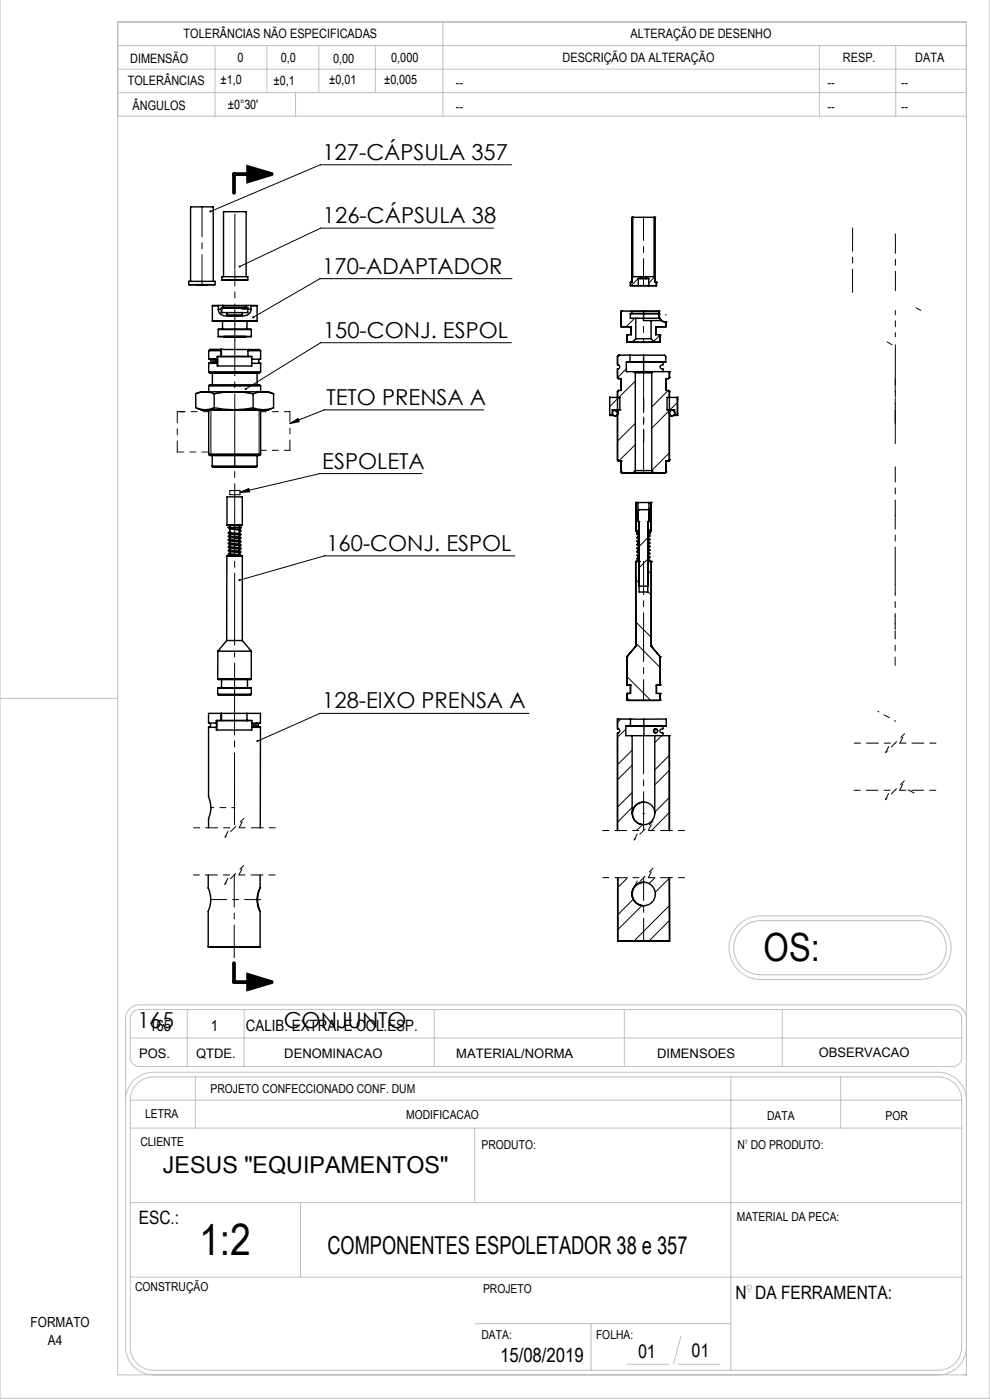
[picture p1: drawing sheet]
<svg xmlns="http://www.w3.org/2000/svg" width="210mm" height="297mm" viewBox="0 0 210 297" stroke-linecap="round" stroke-linejoin="round" font-family="sans-serif">
<g fill="none" stroke="#000" stroke-width=".21">
<path d="M108.5 35h-40.6l-23.3 9.9M104.7 48.4h-36.7l-17.2 8.1M108.6 59.1h-40.7l-14.2 8.2M134.2 54.4l-.1 .2M134.2 51.2l-.1 .2M135.7 58.7l-1.8 1.9M138.9 49.8l-.2 .1M138.9 58.7l-1.3 1.3M138.9 46.6l-.2 .1M138.9 55.6l-.2 .1M108.5 72.7h-40.5l-15.9 9.8M132.9 78.2l-1.9 1.9"/>
<path d="M134.6 67.5l-1.8 1.8M140 71.1l-1.3 1.3M44.7 86.9h10.3v9.4h-10.3zM61.5 89.8l1.7-1 .3 .7zM102.6 87h-33.8l-7.3 2.8M130.4 87l.7 .7M131.3 84.3l-2 2M134.8 89.8l-3.8 3.8M134.8 80.9l-3.8 3.7M134.8 94.3l-3.6 3.5M141.7 82.8l-3.4 3.5M142 96.1l-3.7 3.7"/>
<path d="M142 87.1l-3.7 3.7M143.7 85.4l-1.6 1.5M48.8 104.1h2.1v.8h-2.1zM50.9 104.5l1.9-.9 .2 .7zM89.5 100.5h-21.6l-17 4M109.3 117.9h-40.5l-18 5.2M134.9 109.5l.4 .5M135.3 113.1l-.1 .1M135.3 116.2l-.2 .1M135.5 119.1l.1 .1M137.5 114l-2 2M137.5 118.5l-2 2"/>
<path d="M137.5 112.1l.5 .5M137.7 107.8l.4 .5M137.8 113.7l-.1 .1M134.9 136.4l5.2 5.2M134.9 123l.7 .7M134.9 131.9l3.2 3.3M137.4 125.5l.7 .8M137.4 121l.7 .8M112.2 151.3h-44.3l-13.3 5.9M131.7 152.5l-.7 .7M132.8 154.7l-1.8 1.7M133 148l.6 .6"/>
<path d="M133 143.5l5 5.1M133.7 153.7l-.3 .4M134.1 159.1l-3.1 3.1M140.4 156.1l-1.5 1.4M134.1 162.3l-3.1 3.1M134.1 171.3l-3.1 3.1M134.1 168.1l-3.1 3.1M136.3 174.9l-1.3 1.3M142 163.4l-3.1 3.1M142 172.4l-3.8 3.8M142 160.2l-3.1 3.1M142 169.2l-3.1 3.1"/>
<path d="M133.1 186.2l-2.1 2.1M134.3 190.8l-3.3 3.3M136.2 192.1l-5.2 5.2M138.9 186.2l-1.2 1.2M142 186.3l-3 3M142 195.3l-4.4 4.4M142 192.1l-7.6 7.6"/>
</g>
<path d="M52.6 35.5l5 1.4-5 1.5zM52.6 206.8l5 1.5-5 1.5z" fill="none" stroke="#000" stroke-width=".8" stroke-linecap="butt"/>
<g fill="none" stroke="#c0c0c0" stroke-width=".21">
<path d="M210 -.1v296.7h-210v-296.6M25 4.7h180v287h-180zM25 9.7h180M25 19.6h180M25 14.7h180M45.6 9.7v15M56.6 9.7v9.9M62.7 19.6v5.1M67.6 9.7v9.9M79.6 9.7v9.9M93.9 4.7v20M173.8 9.7v15"/>
<path d="M190 9.7v15M25 24.7h180M0 148.2h25M156.7 196.2l.5-.5a6.7 6.7 0 0 1 4.2-1.4h33.6a6.8 6.8 0 0 1 6.8 6.8 6.8 6.8 0 0 1-6.8 6.7h-33.6a6.8 6.8 0 0 1-6.2-4.2 6.8 6.8 0 0 1 1.5-7.4zM157.4 196.9l.2-.2a5.6 5.6 0 0 1 3.8-1.4h33.6a5.8 5.8 0 0 1 5.7 5.7 5.8 5.8 0 0 1-5.7 5.8h-33.6a5.8 5.8 0 0 1-5.3-3.6 5.8 5.8 0 0 1 1.3-6.3zM28.3 214.7l1.1-.5h172.8a1.93 1.93 0 0 1 1.8 1.9v8.4a1.93 1.93 0 0 1-2 1.8h-172.4a1.92 1.92 0 0 1-2-2v-8.2a1.81 1.81 0 0 1 .7-1.4zM39.7 214.2v12.1M51.8 214.2v12.1M92.1 214.2v12.1M132.4 214.2v12.1M165.9 214.2v12.1M205 216.1a2.94 2.94 0 0 0-3-2.9h-172.4a2.94 2.94 0 0 0-3 2.9v69.6a6 6 0 0 0 6 6"/>
<path d="M26.6 233.4a6 6 0 0 1 6-5.9h166.5a6 6 0 0 1 5.9 5.9M27.6 233.4a4.9 4.9 0 0 1 5-4.9h166.5a4.9 4.9 0 0 1 4.9 4.9M27.6 233.4v52.3a4.9 4.9 0 0 0 5 5h166.5a4.9 4.9 0 0 0 4.9-5v-52.3M27.6 239.3h176.4M27.6 233.4h176.4M27.6 220.2h176.4M41.5 228.5v10.8M100.7 239.3v15.8M155 228.5v62.2M178.3 228.5v10.8M27.6 255.1h176.4M63.7 255.1v15.8"/>
<path d="M158.2 242.6h.2M27.6 270.9h176.4M158.7 274h.5M100.7 280.8h54.3M125.4 280.8v9.9M133 289.4h8.9M143.8 289.4h8.9M144.4 283.5l-1.6 5.9M205 285.7a6 6 0 0 1-5.9 6"/>
<circle cx="158.3" cy="242.1" r=".25"/>
<circle cx="159" cy="273.1" r=".5"/>
</g>
<path d="M48.7 175.6h-7.6M58.4 175.6h-7.7M135.5 176.2h-7.7M145.2 176.2h-7.7M188.8 167.6h-7.6M198.5 167.6h-7.7M48.7 185.6h-7.7M58.4 185.6h-7.7M135.5 186.2h-7.6M145.2 186.2h-7.7" fill="none" stroke="#000" stroke-width=".21" stroke-dasharray="2.5 1.3" stroke-dashoffset="1.2"/>
<path d="M187.9 159.6l1-2M190.9 157.6l1-2M47.7 177.6l1-2M50.7 175.6l1-2M134.5 178.2l1-2M137.5 176.2l1-2M187.8 169.6l1-2M190.8 167.6l1-2M47.7 187.6l1-2M50.7 185.6l1-2M134.5 188.2l1-2M137.5 186.2l1-2" fill="none" stroke="#000" stroke-width=".21" stroke-dasharray="2.5 1.3" stroke-dashoffset="1.1"/>
<path d="M189.9 157.6l-2 2M191.9 155.6l-2 2M49.7 175.6l-2 2M51.7 173.6l-2 2M136.5 176.2l-2 2M138.5 174.2l-2 2M189.8 167.6l-2 2M191.8 165.6l-2 2M49.7 185.6l-2 2M51.7 183.6l-2 2M136.5 186.2l-2 2M138.5 184.2l-2 2" fill="none" stroke="#000" stroke-width=".21" stroke-dasharray="2.5 1.3" stroke-dashoffset="1.4"/>
<path d="M188.9 157.6h-7.7M198.5 157.6h-7.6" fill="none" stroke="#000" stroke-width=".21" stroke-dasharray="2.5 1.3" stroke-dashoffset="1.3"/>
<g fill="none" stroke="#000" stroke-width=".21" stroke-dasharray="15.2 1.3 1.3 1.3">
<path d="M136.5 59.9v.8M44.8 76.6h1.4M52.7 65.6h-1.4M136.5 72.7v-.9M136.5 75.2v1.7M136.5 78.7v.4M141.4 66.8h-.2M188.2 72.5l1 .6M195.3 65.9l-1-.6M37.6 87.3h1.6M49.8 96.5v2.7M49.8 118.1v-.3"/>
<path d="M136.5 100.4v-.6M189.9 109.4v-.1M136.5 139.3v-2.2M189.9 133.3v-1.1M189.9 133.3v.2M189.9 132.2h.1M189.9 132.2v-1.5M189.9 130.7h.1M189.9 125.8v-1.8M49.8 147.3v-1.3M49.8 147.3v.2M49.8 146v-.2"/>
<path d="M49.8 143.9v.3M54.7 153.8h-1.3M136.5 145.2v.1M136.5 147.1v-1.8M136.5 147.2v-.1M136.5 148.5v.2M136.5 148.5v-1.3M139.2 155h-.2M136.7 172.5h-.3M193.9 168.2l-1.3-.7"/>
</g>
<path d="M49.8 171.3h-5.1" fill="none" stroke="#000" stroke-width=".21" stroke-dasharray="15.2 1.3 1.3 1.3" stroke-dashoffset="14.6"/>
<path d="M55.3 190.8h-10.6" fill="none" stroke="#000" stroke-width=".21" stroke-dasharray="15.2 1.3 1.3 1.3" stroke-dashoffset="11.8"/>
<path d="M49.7 185.5v17.7" fill="none" stroke="#000" stroke-width=".21" stroke-dasharray="15.2 1.3 1.3 1.3" stroke-dashoffset="8.3"/>
<path d="M49.8 44.8l-.1 130.8" fill="none" stroke="#000" stroke-width=".21" stroke-dasharray="15.2 1.3 1.3 1.3" stroke-dashoffset="-.6"/>
<path d="M42.9 43.8l-.1 16.7" fill="none" stroke="#000" stroke-width=".21" stroke-dasharray="15.2 1.3 1.3 1.3" stroke-dashoffset="8.8"/>
<path d="M189.9 109.3v-10.3" fill="none" stroke="#000" stroke-width=".21" stroke-dasharray="15.2 1.3 1.3 1.3" stroke-dashoffset="12"/>
<path d="M189.9 130.7v-4.9" fill="none" stroke="#000" stroke-width=".21" stroke-dasharray="15.2 1.3 1.3 1.3" stroke-dashoffset="14.7"/>
<path d="M189.9 124v-14.6" fill="none" stroke="#000" stroke-width=".21" stroke-dasharray="15.2 1.3 1.3 1.3" stroke-dashoffset="7.3"/>
<path d="M189.9 141.1v-7.3" fill="none" stroke="#000" stroke-width=".21" stroke-dasharray="15.2 1.3 1.3 1.3" stroke-dashoffset="13.5"/>
<path d="M190 153l-3.8-2.1" fill="none" stroke="#000" stroke-width=".21" stroke-dasharray="15.2 1.3 1.3 1.3" stroke-dashoffset="15"/>
<path d="M189.9 80.4v9.4" fill="none" stroke="#000" stroke-width=".21" stroke-dasharray="15.2 1.3 1.3 1.3" stroke-dashoffset="12.4"/>
<path d="M189.9 73.1v21" fill="none" stroke="#000" stroke-width=".21" stroke-dasharray="15.2 1.3 1.3 1.3" stroke-dashoffset="6.7"/>
<path d="M189.9 65.9v5.6" fill="none" stroke="#000" stroke-width=".21" stroke-dasharray="15.2 1.3 1.3 1.3" stroke-dashoffset="14.4"/>
<path d="M189.9 49.6v12.1" fill="none" stroke="#000" stroke-width=".21" stroke-dasharray="15.2 1.3 1.3 1.3" stroke-dashoffset="11.1"/>
<path d="M180.9 48.4l-.1 13.6M136.5 199.7v-13.6" fill="none" stroke="#000" stroke-width=".21" stroke-dasharray="15.2 1.3 1.3 1.3" stroke-dashoffset="10.3"/>
<path d="M136.5 137.1v-18" fill="none" stroke="#000" stroke-width=".21" stroke-dasharray="15.2 1.3 1.3 1.3" stroke-dashoffset="8.1"/>
<path d="M136.5 145.2v-5.9" fill="none" stroke="#000" stroke-width=".21" stroke-dasharray="15.2 1.3 1.3 1.3" stroke-dashoffset="14.2"/>
<path d="M136.5 176.2v-20.3" fill="none" stroke="#000" stroke-width=".21" stroke-dasharray="15.2 1.3 1.3 1.3" stroke-dashoffset="7"/>
<path d="M136.6 84.5v9.2" fill="none" stroke="#000" stroke-width=".21" stroke-dasharray="15.2 1.3 1.3 1.3" stroke-dashoffset="12.5"/>
<path d="M136.5 79.1v20.7" fill="none" stroke="#000" stroke-width=".21" stroke-dasharray="15.2 1.3 1.3 1.3" stroke-dashoffset="6.8"/>
<path d="M136.5 67.9v3.9" fill="none" stroke="#000" stroke-width=".21" stroke-dasharray="15.2 1.3 1.3 1.3" stroke-dashoffset="15.2"/>
<path d="M136.5 46v13.9" fill="none" stroke="#000" stroke-width=".21" stroke-dasharray="15.2 1.3 1.3 1.3" stroke-dashoffset="10.2"/>
<path d="M57.6 36.9h-8v4M49.6 204.3v4h8" fill="none" stroke="#000" stroke-width=".8"/>
<path d="M44.3 95.9h-6.8" fill="none" stroke="#00f" stroke-width=".21" stroke-dasharray="15.2 1.3 1.3 1.3" stroke-dashoffset="13.8"/>
<path d="M37.6 95.9v-8.6" fill="none" stroke="#000" stroke-width=".21" stroke-dasharray="15.2 1.3 1.3 1.3" stroke-dashoffset="12.9"/>
<path d="M38.1 87.3h6.1" fill="none" stroke="#000" stroke-width=".21" stroke-dasharray="15.2 1.3 1.3 1.3" stroke-dashoffset="14.1"/>
<path d="M55.3 87.3h6.2M61.5 95.5h-6.2" fill="none" stroke="#000" stroke-width=".21" stroke-dasharray="15.2 1.3 1.3 1.3" stroke-dashoffset="14"/>
<path d="M61.5 87.3v8.2" fill="none" stroke="#000" stroke-width=".21" stroke-dasharray="15.2 1.3 1.3 1.3" stroke-dashoffset="13"/>
<g fill="#000">
<path d="M52.6 35.5l5 1.4-5 1.5zM52.6 206.8l5 1.5-5 1.5z"/>
<path d="M44.5 44.7l-.1 .2h.2h-.2a.23 .23 0 0 0 .4 .1 .23 .23 0 0 0 0-.3 .23 .23 0 0 0-.3 0zM50.7 56.3l-.1 .4 .2-.2-.2 .2a.25 .25 0 0 0 .4 .1 .25 .25 0 0 0 .1-.4 .25 .25 0 0 0-.4-.1zM53.6 67.2l-.1 .2 .2-.1-.2 .1a.23 .23 0 0 0 .3 .1 .23 .23 0 0 0 .1-.3 .23 .23 0 0 0-.3 0zM52 82.4l-.1 .3 .2-.2-.2 .2a.23 .23 0 0 0 .4 0 .23 .23 0 0 0 0-.3 .23 .23 0 0 0-.3 0zM61.5 89.8l1.7-1 .3 .7zM50.9 104.5l1.9-.9 .2 .7zM50.7 122.9l-.1 .3 .2-.1-.2 .1a.24 .24 0 0 0 .3 .1 .24 .24 0 0 0 .1-.4 .24 .24 0 0 0-.3 0zM54.4 157.1v.2l.2-.1-.2 .1a.24 .24 0 0 0 .3 .1 .24 .24 0 0 0 .1-.3 .24 .24 0 0 0-.4 0z"/>
</g>
<g fill="none" stroke="#000" stroke-width=".3">
<path d="M40.4 59.7v-15.8h4.8v15.8M47.1 59.4h5.4zM47.1 59.4v-.7h5.5v.7M47.4 58.7v-13.8h4.8v13.8M48.7 59.4h2.2zM133.7 59.9h.1M133.7 59.9v.7M134.1 46.1h.1M134.1 46.1v13.8h-.4M134.2 46.1h4.5M134.2 46.1v12.6h1.8v.4M135.4 59.1h2.2"/>
<path d="M135.4 59.1v1.5M135.4 59.1h.6M135.9 58.7h1.2M136 59.1h1M137 59.1h.6M137 58.7v.4M137.6 59.1v1.5M138.7 46.1v12.6h-1.7M138.7 46.1h.2M138.9 46.1h.1M138.9 46.1v13.8h.3M139.2 59.9h.1"/>
<path d="M139.2 59.9v.7M40 60.4h5.6zM40 60.4v-.7h5.6v.7M41.7 60.4h2.3zM44.3 78.9h11M44.3 74.4v1.8h1.8M44.3 74.4h2.6M44.3 78.9l.2 .2M44.3 76.2h1.8M44.5 76.3a.45 .45 0 0 1 .2 .5 .45 .45 0 0 1-.4 .3h.6M44.9 77.1h-.6v1.8M44.9 77.1h.1a.54 .54 0 0 0-.1-.9l.8 .3-.1 .4-.7 .2"/>
<path d="M44.9 77.1h.1M44.9 77.1h1.2M45 64.9h1.3M45 79.1h-.4h10.4h-.5M45 79.1h9.5M45 64.9v3.2M45 79.1v2.5M46.1 77.1v.5h7.3v-.5M46.1 75.6h.8M46.1 76.2v.9M46.1 76.2v.9zM46.1 75.6v.6"/>
<path d="M46.1 75.6h.1M46.1 75.6h7.3M46.1 75.6v2M46.3 71.4h7zM46.3 69.9h7M46.3 69.9v1.5M46.3 65.6a1.33 1.33 0 0 0 1.1 1.4 18.7 18.7 0 0 0 5-.1 1.21 1.21 0 0 0 .8-1.3M46.3 65.6h.7v.7h1.2M46.3 64.9v.7M46.4 64.8l-1.4 .1M46.4 64.8l-.1 .1M46.4 64.8h.8"/>
<path d="M46.9 74.1h-1.4a1.17 1.17 0 0 0-1.2 .3M46.9 74.1l.1 1.5M46.9 75.6h.1M46.9 74.1h.1M47 75.6h5.6M47 74.1l5.6 .1M47 65.3h.1M47 65.3h5.6M47 65.3v1M47 65.3h.3M47.2 68.1h-2.2h4.8M47.2 68.1h2.6"/>
<path d="M47.2 68.1v1.7M47.2 64.8h.1M47.2 64.8h5.1M47.2 64.8l.1 .1M47.3 64.9v.4M47.3 64.9h.1M47.3 65.3h5M47.3 64.9h5M47.4 71.4h4.8zM48.2 66.3v.5M48.2 66.3h.1M48.2 66.3h3.2"/>
<path d="M49.8 68.1h4.7h-2.1M49.8 68.1h2.6M51.4 66.3v.5h-3.2M52.3 65.3h.1M52.3 65.3h.3M52.3 64.9v.4M52.3 64.8v.1M52.3 64.8h.9M52.4 68.1v1.7M52.6 65.6v.7h-1.2M52.6 65.3v.3M52.6 65.6h.6"/>
<path d="M52.6 75.6h.8M52.6 74.4h2.7M53.2 64.8l1.3 .1M53.2 64.8v.1M53.2 64.9h1.3M53.2 64.9v.7M53.3 69.9v1.5M53.4 77.1h1.9v1.8M53.4 76.2v.9M53.4 75.6v.6M54.5 64.9v3.2M54.5 79.1v2.5"/>
<path d="M55.1 76.2a.45 .45 0 0 0-.2 .5 .45 .45 0 0 0 .4 .4h-.3M55.3 74.4v1.8h-1.9M55.3 74.4a1.28 1.28 0 0 0-1.3-.2h-1.4v1.4M55.3 78.9l-.3 .2M131 77.4h.1M131 77.4a.44 .44 0 0 1 .4 .4 .44 .44 0 0 1-.4 .5M131 78.3h.1M131 75.6h.1M131 75.6v1.8M131 78.3v1.8M131.2 75.3h.1M131.2 75.3l-.2 .3"/>
<path d="M131.2 75.3h2.4M131.7 66.1v3.2M131.7 66.1h.1M131.8 69.3h2.1M131.8 66.1v3.2M131.8 66h.1M131.8 66l-.1 .1M131.8 66v.1M131.8 66h2.1M132.9 76.8h3.6M132.9 76.8h.7M132.9 76.8v2h1.6l.3 .3"/>
<path d="M133 71.1h.1M133 72.6h7M133 71.1v1.5M133 72.6h1.1M133.1 71h.1M133.1 71l-.1 .1M133.6 76.8h2.9M133.6 75.3h2.9M133.6 75.3v1.5M133.7 66.5h2.8M133.7 66.5v1h1.2M133.7 66.5h.3"/>
<path d="M133.7 60.6h5.5M133.7 60.6h1.7M133.9 69.3v1.7h-.8M133.9 66h2.6M133.9 66l.1 .1M134 66.5h2.5M134 66.1h5.8M134 66.1v.4M134.1 72.6h4.8M134.5 78.8h4M134.8 79.1h3.5M134.8 79.1v20.7"/>
<path d="M134.9 71.9h3.2M134.9 67.5v4.4M134.9 71.9l-.8 .7M135.4 60.6h2.2M136.5 66v2h1.6M136.5 66.5h3.3M136.5 66h3.3M136.5 75.3v3.5M136.5 75.3h4.4l.3 .3v1.2M136.5 76.8h4.7M137.6 60.6h1.6M138.1 68v3.9"/>
<path d="M138.1 71.9l.8 .7M138.3 79.1v20.7M138.5 78.8h3.5M138.5 78.8l-.2 .3M138.9 72.6h1.1M139.1 69.3h2.2M139.1 69.3h.1M139.1 69.3v1.7h.8M139.8 66.8a1.45 1.45 0 0 0 1.3 1.5M139.8 66.8l.1 .7h-5M139.8 66.8h.1M139.8 66.5h.1"/>
<path d="M139.8 66h.1M139.8 66v.8M139.9 71h.1M139.9 71l.1 .1M139.9 67.5l.5 .5h-2.3M140 71.1h.1M140 71.1v1.5M140.3 68l1 .3M141.2 76.8h-.6l.1 .6a.45 .45 0 0 0-.6 .2 .45 .45 0 0 0 .1 .6l.5 .1v.5M141.3 68.3h.1M141.3 68.3v1M142 78.8h.1"/>
<path d="M142 78.8v1.3M41.5 83.5v3M41.7 83.5l1-.4h.8zM42.6 86.9l-.9-.3 1.8 .3M43.5 86.9h-.8l1.6 .1v9.4M43.5 86.9h6.1M43.5 83.1h6.1M43.5 83.1l1 .1 .9 .3M43.5 86.9h-.3h13.2h-.2M43.7 87h12.1M44.3 96.4l.1 .2M44.3 96.4h11"/>
<path d="M44.4 81.7l-.1 .2M44.5 81.6h10.5M45 98.9l.1 .2M45 96.6h-.4h10.4h-.5M45 96.6h9.5M45 98.9h9.5M45 96.6v2.3M45.3 99.1h9zM45.4 86.5l4.2 .4M45.4 86.5l-.9 .3-1 .1M45.4 83.5v3M47.6 99.1h4.4z"/>
<path d="M49.6 86.9h6.3M49.6 83.1h6.3M49.6 83.1l2 .1 2.1 .3M49.6 83.1l-2.1 .1-2.1 .3M53.7 86.5l2.2 .4M53.7 86.5l-4.1 .4M53.7 83.5v3M54.5 98.9l-.1 .2M54.5 96.6v2.3M55.1 81.7l.2 .2M55.3 96.4l-.2 .2M55.3 81.9h-11v1.2"/>
<path d="M55.3 81.9v1.2M55.9 83.1l-2.2 .4M55.9 83.1l2.1 .4M55.9 86.9h1h-.8M55.9 83.1h1l1.1 .4M56.1 86.9l-.8 .1v9.4M58 86.5l-2.1 .4M58 86.5l-1.1 .4M58 83.5v3M129.3 88.1h.1M129.3 88.1h.6M129.3 84.3h2.2v2.6"/>
<path d="M129.3 84.3v3.8M129.4 88.1h.7M129.4 88.1h.1M129.4 84.3h.1M129.9 88.1h.2M129.9 86.9h1.1M129.9 86.9v1.2M129.9 86.9h1.6M130 87.9l.4 .3h.6M131 87h-.5a.6 .6 0 0 1 .6 .6 .6 .6 0 0 1-.6 .6M131 97.6l.1 .2M131 97.6h.1"/>
<path d="M131 97.6l.2 .2M131 83.1h.1M131 80.1h.1M131 83.1v14.5M131 80.1l.2 .2M131.2 82.8l-.2 .3M131.2 97.8h.6M131.2 80.3h.5v2.5M131.2 97.8h.1M131.2 80.3h.6v2.5h-.6M131.5 86.9h.1M131.8 97.8h.1"/>
<path d="M131.8 97.8v2.3M134.8 99.8h3.5M134.8 99.8l-.5 .5M138.3 99.8l.4 .5M141.3 97.8h.4M141.3 80.3h.4M141.3 97.8h.1M141.3 80.3h.1M141.3 80.3v2.5h.4M141.3 97.8v2.3M141.5 86.9h.1M141.5 86.9h1.6"/>
<path d="M141.7 82.8h.1M141.7 82.8l.3 .3M141.7 97.8h.1M142 87h.5a.6 .6 0 0 0-.4 .9M142 97.6l-.1 .2M142 86.9h1.1M142 97.6h.1M142 97.6l-.3 .2M142 83.1h.1M142 80.1h.1M142 83.1v14.5M142 80.1l-.3 .2"/>
<path d="M142.6 87l.3 .2M142.8 88.2h-.8M142.9 88.1h.2M142.9 88.1h.8M143.1 88.1h.6M143.1 86.9v1.2M143.7 88.1h.1M143.7 84.3h.1M143.7 84.3h-2.2v2.6M143.7 84.3v3.8M143.7 84.4v3.6M48.1 118h3.3"/>
<path d="M48.1 118v17.9M48.2 111.4v-6h3.2v6M48.6 117.8h.1M48.7 112.2l2.3 .3M48.8 116.6l-.4 .2a2.73 2.73 0 0 0 1.9 .4l.6 .1M48.8 115.8l-.4 .2a4.6 4.6 0 0 0 2.4 .5h.1M48.8 115.1l-.4 .2a2.73 2.73 0 0 0 1.9 .4l.6 .1M48.8 114.3l-.4 .2a2.73 2.73 0 0 0 1.9 .4l.6 .1M48.8 113.6l-.4 .1v.2l2.5 .4M48.8 112.8l-.4 .2a4.6 4.6 0 0 0 2.4 .5h.1M48.8 114.8l-.1 .4 2.3 .3M48.8 114l-.1 .5 2.3 .3"/>
<path d="M48.8 113.3v.4l2.2 .3M48.8 116.3v.4l2.2 .3M48.8 115.5l-.1 .5 2.3 .3M48.8 117l-.1 .5 2.3 .3M48.8 117.3l-.4 .1v.2l2.7 .3M48.8 111.4h-.6h3.2h-.6M48.8 111.4h2M48.8 111.4v.5M49.5 117.8h-1l-.1 .1h2.7M50.8 117.8h.2M50.8 111.4v.5M50.8 112v1.2"/>
<path d="M50.8 113.5v.4M50.8 114.3v.4M50.8 115v.5M50.8 115.7v.5M50.8 116.5v.4M50.8 117.3v.6M50.9 112.5l-.1 .1M50.9 117.8l.2 .1M51 116.3l.1 .1-.3 .2M51 115.5l.1 .2-.3 .2M51 114.8l.1 .1-.3 .2M51 114l.1 .2-.3 .2"/>
<path d="M51 113.3l.1 .1-.3 .2M51 112.5l.1 .2-.3 .2M51 117l.1 .2-.3 .2M51 116.3h.1M51 117h.1M51.1 111.9l-.1 .1h-2.4M51.1 111.9h-2.7l.1 .1h.3v1l2.2 .3M51.1 111.9l-.3 .2M51.4 118v17.9M131.8 100.1l.1 .2M131.8 100.1h.1M131.8 100.1l.2 .2"/>
<path d="M132 100.3h9M132 100.3h.1M132 100.3h2.3M134.3 100.3h4.4M134.8 119.2l.1 17.9M134.8 119.2h.1M134.9 112.6h.6zM134.9 106.6h.1M134.9 106.6v6M134.9 106.6h.4M134.9 119.1h.1M134.9 119.1l-.1 .1"/>
<path d="M134.9 119.1h.7v6.5h1.8v-6.5h.6M135.1 113.1l.1 .1M135.1 113.1h.4l-.1 .3h-.2zM135.1 113.1h.1M135.2 113.2v.2M135.3 113.2h.1M135.3 106.6h2.4M135.3 106.6v4h.2M135.4 108.2h.1M135.4 108.2v2.4M135.5 108.1l-.1 .1M135.5 113.8l-.3 .1v.3"/>
<path d="M135.5 114.6l-.3 .1v.2M135.5 115.4l-.3 .1v.2M135.5 116.1l-.3 .1v.2M135.5 116.8l-.3 .1v.3M135.5 117.6l-.3 .1v.2M135.5 118.4l-.3 .1v.2M135.5 119h-.4h.3l.1 .1M135.5 113.2h-.1M135.5 119.1h.1M135.5 110.6h.1M137.5 119.1h.1M137.5 119h.1"/>
<path d="M137.5 112.6h.6M137.5 112.6h.1M137.5 110.6v8.5M137.5 113.1l.3 .1h-.1zM137.5 108.1h.1M137.5 108.1l.2 .1M137.5 108.1l-2.1 .1M137.6 119l-.1 .1M137.6 119v-.2h.2v.2M137.7 108.2h.1M137.7 106.6v4h-.2v13.8h-2v-13.8M137.7 106.6h.4"/>
<path d="M137.7 113.2h.1M137.8 113.1v.1h-.3M137.8 113.6v.2l-.3 .1M137.8 114.4v.1l-.3 .1M137.8 115.1v.2l-.3 .1M137.8 115.8v.2l-.3 .2M137.8 116.6v.2l-.3 .1M137.8 117.4v.1l-.3 .1M137.8 118.1l-.1 .3M137.8 119v.1M137.8 118.9v.1M137.8 113.1h.1"/>
<path d="M138 119.1h.1M138 119.1l.1 .1M138.1 106.6h.1M138.1 106.6v6M138.1 119.2h.1M138.1 119.2v17.9M138.7 100.3h2.3M141 100.3h.1M141.3 100.1l-.1 .2M141.3 100.1h.1M141.3 100.1l-.3 .2M46.2 138.1h7.1"/>
<path d="M46.2 138.1v5.9M48.1 135.9h3.3M48.1 135.9l-1.9 2.2M51.4 135.9h.1M51.4 135.9l1.9 2.2M53.3 138.1v5.9M133 139.3h.1M133 139.3v5.9M134.9 137.1h.1M134.9 137.1l-1.9 2.2M138.1 137.1l2 2.2M138.1 137.1h.1"/>
<path d="M140.1 139.3h.1M140.1 139.3v5.9M44.4 153.5a.44 .44 0 0 1 .3 .5 .44 .44 0 0 1-.5 .3h.3M45.9 154.3h-1.7v14.6a6.3 6.3 0 0 1 0 4.8v1.9M45.9 154.3v.6h7.5v-.6M45.9 152.9h1M45.9 153.4v.9M45.9 152.9v.5M45.9 152.9h.1M46 152.9h7.4M46 152.9v2M46.2 147.3h7.1"/>
<path d="M46.2 146h7.1M46.2 144h7.1M46.2 147.3l.1 .1M46.2 146v1.3M46.2 144l.1 .1M46.3 147.4h6.9zM46.9 151.3h-2.7v2.1h1.7M46.9 151.3v1.6M46.9 152.9h.1M46.9 151.3h.1M47 152.9h5.4M47 151.3h5.4"/>
<path d="M47 144.1h-.7h6.9h-.7M47 144.1h5.5M47 144.1v1.8M47 151.3v1.6M52.4 151.3h2.8v2.1h-.6M52.4 152.9h1M52.4 151.3v1.6M52.5 144.1v1.8M53.3 146v1.3M53.3 147.3l-.1 .1M53.3 144l-.1 .1M53.4 154.3h1.2"/>
<path d="M53.4 153.4h1.2M53.4 153.4v.9M53.4 152.9v.5M54.6 154.3h.6v21.3M54.6 153.4a.51 .51 0 0 0 0 .9M54.6 153.4l-.6 .2-.2 .2 .2 .4 .6 .1M55 153.5a.44 .44 0 0 0-.2 .5 .44 .44 0 0 0 .4 .3M131 154.6a.44 .44 0 0 1 .4 .5 .44 .44 0 0 1-.4 .4M131 155.5h.1M131 152.5h.1M131 154.6h.1M131 152.5v2.1"/>
<path d="M131 155.5v20.7M131 152.5h2.7M131.2 154.7h.1M132.8 154.1h3.8v2M132.8 154.1h.9M132.8 154.1v2h1.3M133 145.2h.1M133 148.5h.1M133 147.2h.1M133 147.2v1.3M133 148.5l.1 .1M133 145.2l.1 .1"/>
<path d="M133.1 148.6h6.8M133.1 145.3h.6M133.1 147.1h.1M133.1 147.1l-.1 .1M133.7 154.1h2.9M133.7 152.5l2.9 .1M133.7 145.3h.1M133.7 145.3v1.8h-.6M133.7 152.5v1.6M134.1 156.1h4.8M134.1 156.1v16.3M136.6 154.1h4.7"/>
<path d="M136.6 152.6l4.7-.1v1.6M136.6 152.6v1.5M138.9 156.1v16.4a2.4 2.4 0 0 1-2.4 2.4 2.4 2.4 0 0 1-2.4-2.5M138.9 156.1h3.1M139.1 154.6a.44 .44 0 0 0-.5 .5 .44 .44 0 0 0 .5 .4M139.2 145.3h.7M139.2 145.3h.1M139.2 145.3v1.8h.7M139.9 147.1h.1M139.9 147.1l.2 .1M140.1 145.2h.1M140.1 148.5h.1"/>
<path d="M140.1 147.2h.1M140.1 147.2v1.3M140.1 148.5l-.2 .1M140.1 145.2l-.2 .1M141.3 154.1h-.7v.5l-.6 .3 .1 .4 .5 .2v.6M142 156.1h.1M142 156.1v20.1M134.1 172.4v.1a2.4 2.4 0 0 1 2.3-2.4 2.4 2.4 0 0 1 2.5 2.3M136.6 170.1a2.4 2.4 0 0 0-2.4 2.4 2.4 2.4 0 0 0 2.3 2.4M44.2 185.6v2.7a5.9 5.9 0 0 1 0 5v7.6M55.2 188.4a4.9 4.9 0 0 0 0 5M55.2 188.4a6 6 0 0 0 0 5"/>
<path d="M55.2 185.6v2.8M55.2 193.4v7.5M131 199.7h11M131 186.2v13.5M136.7 187.2a2.49 2.49 0 0 0-2.6 2.3 2.49 2.49 0 0 0 2.3 2.7M142 186.2v13.5M44.2 200.9h11z"/>
<circle cx="130.5" cy="87.6" r=".61"/>
<circle cx="142.6" cy="87.6" r=".6"/>
<circle cx="135.3" cy="114.1" r=".16"/>
<circle cx="135.3" cy="117.1" r=".16"/>
<circle cx="135.3" cy="116.3" r=".16"/>
<circle cx="135.3" cy="114.8" r=".15"/>
<circle cx="135.3" cy="117.8" r=".15"/>
<circle cx="135.3" cy="115.6" r=".15"/>
<circle cx="135.3" cy="118.6" r=".15"/>
<circle cx="137.7" cy="118.2" r=".15"/>
<circle cx="137.7" cy="115.9" r=".15"/>
<circle cx="137.7" cy="115.2" r=".16"/>
<circle cx="137.7" cy="113.7" r=".16"/>
<circle cx="137.7" cy="114.4" r=".16"/>
<circle cx="137.7" cy="116.7" r=".16"/>
<circle cx="137.7" cy="117.4" r=".16"/>
<circle cx="139.1" cy="155.1" r=".44"/>
<circle cx="136.5" cy="189.6" r="2.5"/>
</g>
<text font-size="9.4" x="42.2" y="266.1">1:2</text>
<text font-size="8.2" x="162" y="203.8">OS:</text>
<text font-size="5.3" x="69.5" y="265.9">COMPONENTES ESPOLETADOR 38 e 357</text>
<text font-size="4.9" x="34.5" y="248.9">JESUS &quot;EQUIPAMENTOS&quot;</text>
<g font-size="4.7">
<text x="68.4" y="33.9">127-CÁPSULA 357</text>
<text x="68.5" y="47.4">126-CÁPSULA 38</text>
<text x="68.4" y="58.1">170-ADAPTADOR</text>
<text x="68.5" y="71.6">150-CONJ. ESPOL</text>
<text x="69.2" y="85.9">TETO PRENSA A</text>
<text x="68.4" y="99.4">ESPOLETA</text>
<text x="69.2" y="116.9">160-CONJ. ESPOL</text>
<text x="68.4" y="150.2">128-EIXO PRENSA A</text>
<text x="29.2" y="218.2">165</text>
<text x="60.2" y="218.2">CONJUNTO</text>
</g>
<text font-size="4.2" x="106.1" y="288.9">15/08/2019</text>
<g font-size="4.1">
<text x="146.7" y="287.9">01</text>
<text x="135.3" y="288.1">01</text>
</g>
<g font-size="3.9">
<text x="29.4" y="259.7">ESC.:</text>
<text x="156" y="275.6">N DA FERRAMENTA:</text>
</g>
<g font-size="3.3">
<text x="31.6" y="218.8">165</text>
<text x="44.7" y="218.8">1</text>
<text x="52.2" y="218.8">CALIB. EXTRAI E COL.ESP.</text>
</g>
<g font-size="3">
<text x="6.5" y="281.4">FORMATO</text>
<text x="10.2" y="285.4">A4</text>
</g>
<g font-size="2.8">
<text x="29.5" y="224.4">POS.</text>
<text x="41.6" y="224.4">QTDE.</text>
<text x="60.3" y="224.4">DENOMINACAO</text>
<text x="96.8" y="224.4">MATERIAL/NORMA</text>
<text x="139.4" y="224.3">DIMENSOES</text>
<text x="173.7" y="224.2">OBSERVACAO</text>
</g>
<g font-size="2.7">
<text x="38.9" y="8.1">TOLERÂNCIAS NÃO ESPECIFICADAS</text>
<text x="133.8" y="8.1">ALTERAÇÃO DE DESENHO</text>
<text x="27.6" y="13.4">DIMENSÃO</text>
<text x="46.8" y="17.8">±1,0</text>
<text x="50.4" y="13.1">0</text>
<text x="58" y="18">±0,1</text>
<text x="59.6" y="13.2">0,0</text>
<text x="69.8" y="17.8">±0,01</text>
<text x="70.7" y="13.3">0,00</text>
<text x="81.5" y="17.9">±0,005</text>
<text x="83" y="13.2">0,000</text>
<text x="119.3" y="13.2">DESCRIÇÃO DA ALTERAÇÃO</text>
<text x="178.8" y="13.2">RESP.</text>
<text x="194.2" y="13.2">DATA</text>
<text x="27.1" y="18.1">TOLERÂNCIAS</text>
<text x="28.1" y="23.2">ÂNGULOS</text>
<text x="48.3" y="23.1">±0°30'</text>
<text x="96.7" y="18.5">--</text>
<text x="96.7" y="23.5">--</text>
<text x="175.5" y="18.5">--</text>
<text x="175.5" y="23.5">--</text>
<text x="191.1" y="18.5">--</text>
<text x="191.1" y="23.5">--</text>
</g>
<g font-size="2.6">
<text x="44.7" y="231.9">PROJETO CONFECCIONADO CONF. DUM</text>
<text x="30.8" y="237.2">LETRA</text>
<text x="86.2" y="237.3">MODIFICACAO</text>
<text x="162.7" y="237.6">DATA</text>
<text x="187.8" y="237.6">POR</text>
<text x="29.8" y="243.1">CLIENTE</text>
<text x="102.1" y="243.7">PRODUTO:</text>
<text x="156.4" y="243.7">N DO PRODUTO:</text>
<text x="156.3" y="259.1">MATERIAL DA PECA:</text>
<text x="28.7" y="273.8">CONSTRUÇÃO</text>
<text x="102.5" y="274.2">PROJETO</text>
<text x="102.1" y="284.1">DATA:</text>
<text x="126.4" y="284.1">FOLHA:</text>
</g>
</svg>
